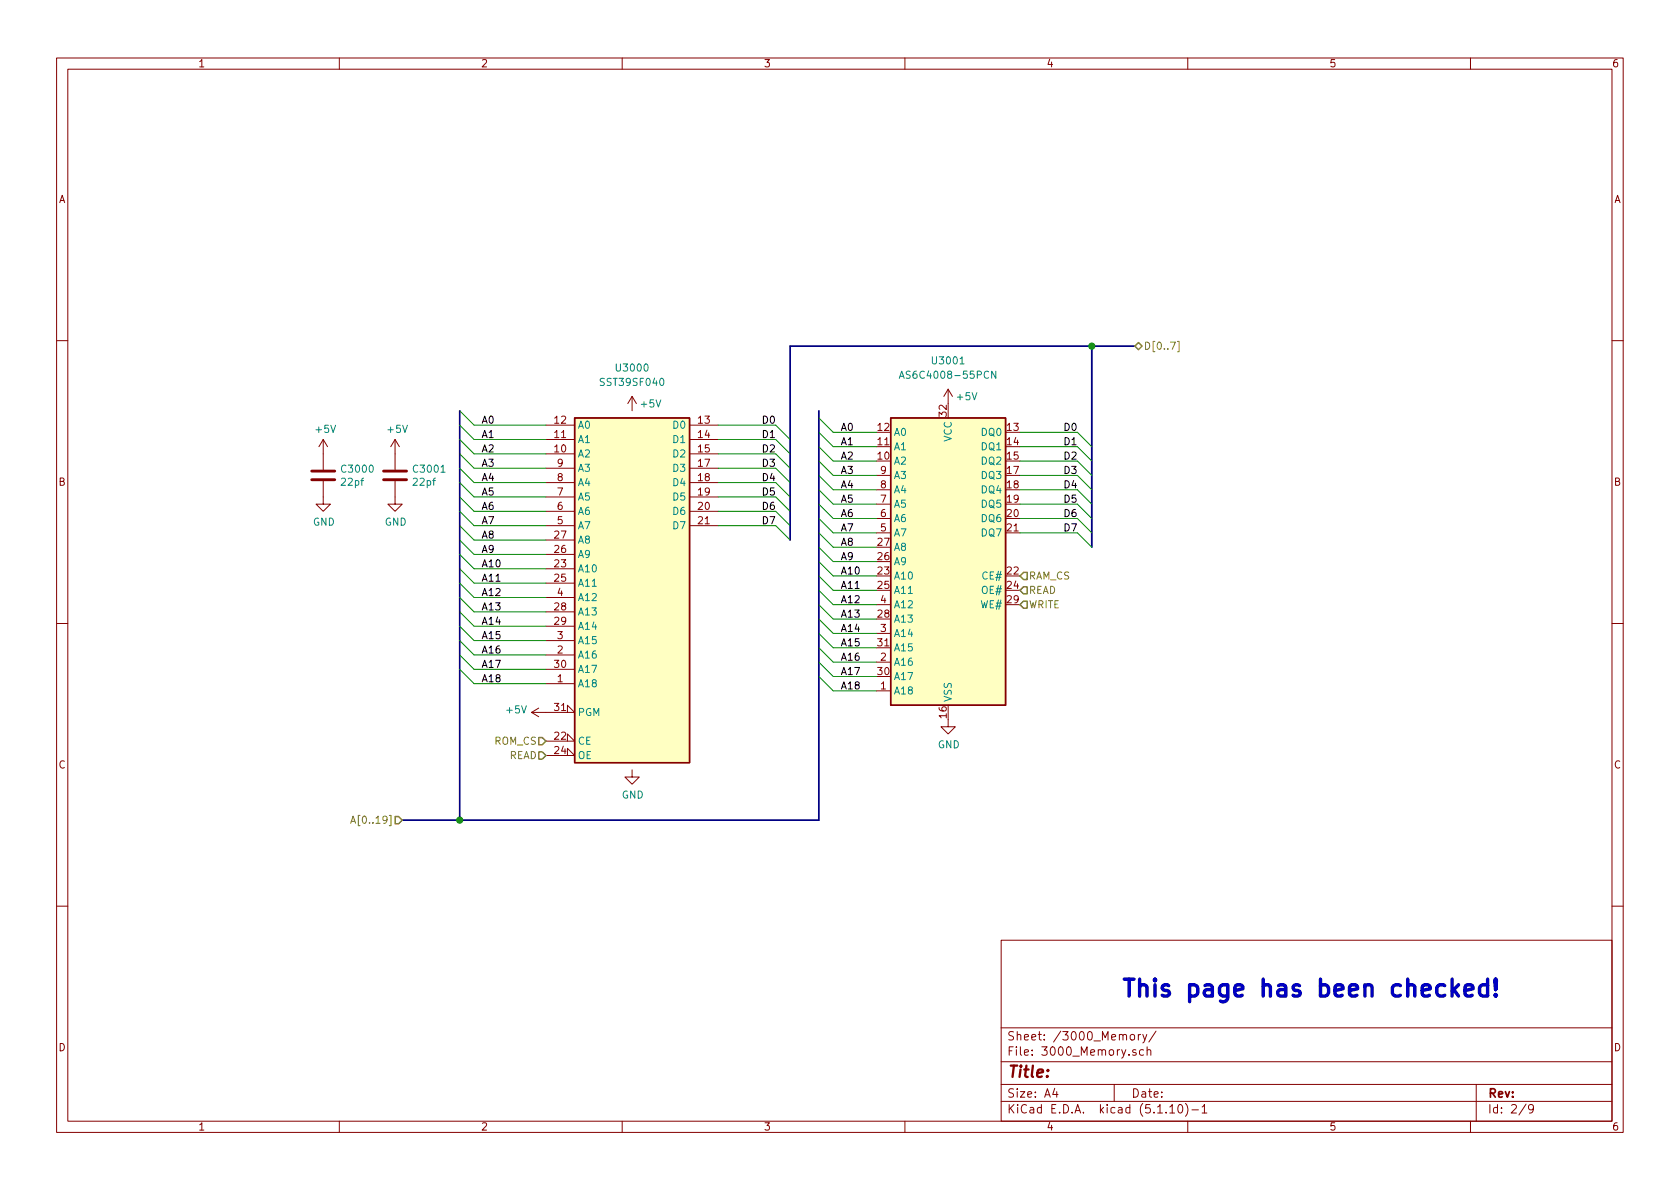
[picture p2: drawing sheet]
<svg xmlns="http://www.w3.org/2000/svg" width="297mm" height="210mm" viewBox="0 0 297 210" stroke-linecap="round" stroke-linejoin="round" font-family="sans-serif">
<g fill="none" stroke="#840000" stroke-width=".18">
<path d="M10 10.3h277v189.9h-277zM12 12.2h273v186.1h-273zM60 10.3v1.9M110 10.3v1.9M160 10.3v1.9M210 10.3v1.9M260 10.3v1.9M10 60.2h2M57.1 77.7v5.4M57.1 77.7l-.7 1.3M57.1 77.7l.8 1.3M69.8 77.7v5.4"/>
<path d="M69.8 77.7l-.7 1.3M69.8 77.7l.8 1.3M96.5 77.7h5.1M96.5 75.2h5.1M111.8 70.1l-.8 1.3M111.8 70.1v2.5M111.8 70.1l.7 1.3M121.9 77.7h5.1M121.9 75.2h5.1M167.6 68.8l-.7 1.3M167.6 68.8v2.6M167.6 68.8l.8 1.3"/>
<path d="M285 60.2h2M57.1 85.1v4h1.3l-1.3 1.3-1.2-1.3h1.2M69.8 85.1v4h1.3l-1.3 1.3-1.2-1.3h1.2M96.5 80.3h5.1M96.5 82.8h5.1M96.5 85.3h5.1M96.5 87.9h5.1M96.5 90.4h5.1M96.5 93h5.1M96.5 98h5.1M96.5 95.5h5.1M121.9 80.3h5.1"/>
<path d="M121.9 82.8h5.1M121.9 85.3h5.1M121.9 87.9h5.1M121.9 90.4h5.1M121.9 93h5.1M154.9 94.2h2.6M154.9 91.7h2.6M154.9 89.1h2.6M154.9 86.6h2.6M154.9 84.1h2.6M10 110.3h2M96.5 115.8h5.1"/>
<path d="M96.5 100.6h5.1M96.5 103.1h5.1M96.5 108.2h5.1M96.5 110.7h5.1M96.5 113.3h5.1M96.5 118.4h5.1M96.5 105.7h5.1M154.9 117.1h2.6M154.9 112h2.6M154.9 106.9h2.6M285 110.3h2M94 126h7.6l-1.3-1.3v1.3"/>
<path d="M94 126l1.2 .7M95.2 125.2l-1.2 .8M96.5 131.1h5.1l-1.3-1.3v1.3M96.5 133.6h5.1l-1.3-1.3v1.3M96.5 120.9h5.1M111.8 136.1v1.3h1.2l-1.2 1.3-1.3-1.3h1.3M154.9 122.2h2.6M167.6 127.2v1.3h1.3l-1.3 1.3-1.2-1.3h1.2M10 160.2h2M177 166.3h108v32h-108zM285 160.2h2M60 198.3v1.9"/>
<path d="M110 198.3v1.9M160 198.3v1.9M177 194.8h108M177 191.8h108M177 187.8h108M177 181.8h108M186.5 192.5l-.4 1h1M186.8 193v1M197 191.8v3M199.9 183.1l.2-.2 .5 .2v.7l-.3 .1-.4-.1zM200.8 185.7a.37 .37 0 0 0-.5 .1v.2l.5 .2 .1 .1-.2 .3-.4-.1M201.3 182.9v1"/>
<path d="M201.7 182.9l-.4 .2v.1M202.1 182.9l.3 1M202.2 185.7l-.4-.1-.3 .3v.6l.3 .1 .4-.1M202.8 182.9l-.5 1.4-.2 .1M202.8 185.7h.1a.37 .37 0 0 1 .6 .1v.8M202.8 185.1v1.5M204.4 182.3l-1.3 2M206.8 195.8l.5-.5v1.5M206.8 196.8h.9M208.5 195.4l.1-.1a.8 .8 0 0 1 .5 .8 .8 .8 0 0 1-.5 .7 1 1 0 0 1-.1-1.4zM209.6 195.1a1.71 1.71 0 0 1 0 2.3M210 198.3v1.9"/>
<path d="M210.7 196.3h1.2M212.5 195.8l.5-.5v1.5M212.5 196.8h.9M260 198.3v1.9M261 191.8v6.5M269.8 195.2l-1.2 2M271.1 196l-.3 .3-.4-.1-.1-.2v-.4l.1-.2 .4-.1 .2 .2a1.19 1.19 0 0 1-.2 1.2l-.4 .1"/>
</g>
<path d="M55.1 84.8h4.1M55.1 83.3h4.1M67.8 84.8h4.1M67.8 83.3h4.1" fill="none" stroke="#840000" stroke-width=".51"/>
<g fill="#ffffc2" stroke="#ffffc2" stroke-width=".18">
<path d="M157.5 73.9h20.3v50.8h-20.3z"/>
<path d="M101.6 73.9h20.3v61h-20.3z"/>
</g>
<path d="M101.6 73.9h20.3v61h-20.3zM157.5 73.9h20.3v50.8h-20.3z" fill="none" stroke="#840000" stroke-width=".25"/>
<path d="M159 66.9l.4-1.3 .5 1.3M159.1 66.5h.6M176.1 65.6v1.3l-.8-1.3v1.3" fill="none" stroke="#008484" stroke-width=".18"/>
<path d="M81.3 72.6v72.4M144.8 72.6v72.4h-73.7M193 61.2v35.6M200.7 61.2h-61v34.3" fill="none" stroke="#000084" stroke-width=".3"/>
<g fill="none" stroke="#008400" stroke-width=".18">
<path d="M81.3 72.6l2.5 2.6h12.7M81.3 75.2l2.5 2.5h12.7M81.3 77.7l2.5 2.6h12.7M127 75.2h10.2l2.5 2.5M127 77.7h10.2l2.5 2.6M144.8 79l2.5 2.5h7.6M144.8 76.4l2.5 2.6h7.6M144.8 73.9l2.5 2.5h7.6M180.3 79h10.2l2.5 2.5M180.3 76.4h10.2l2.5 2.6M81.3 90.4l2.5 2.6h12.7M81.3 80.3l2.5 2.5h12.7"/>
<path d="M81.3 82.8l2.5 2.5h12.7M81.3 85.3l2.5 2.6h12.7M81.3 87.9l2.5 2.5h12.7M81.3 93l2.5 2.5h12.7M81.3 98l2.5 2.6h12.7M81.3 95.5l2.5 2.5h12.7M127 93h10.2l2.5 2.5M127 82.8h10.2l2.5 2.5M127 85.3h10.2l2.5 2.6M127 87.9h10.2l2.5 2.5M127 90.4h10.2l2.5 2.6M127 80.3h10.2l2.5 2.5"/>
<path d="M144.8 91.7l2.5 2.5h7.6M144.8 81.5l2.5 2.6h7.6M144.8 84.1l2.5 2.5h7.6M144.8 86.6l2.5 2.5h7.6M144.8 89.1l2.5 2.6h7.6M144.8 94.2l2.5 2.6h7.6M144.8 96.8l2.5 2.5h7.6M144.8 99.3l2.5 2.5h7.6M180.3 81.5h10.2l2.5 2.6M180.3 94.2h10.2l2.5 2.6M180.3 84.1h10.2l2.5 2.5M180.3 86.6h10.2l2.5 2.5"/>
<path d="M180.3 89.1h10.2l2.5 2.6M180.3 91.7h10.2l2.5 2.5M81.3 113.3l2.5 2.5h12.7M81.3 110.7l2.5 2.6h12.7M81.3 108.2l2.5 2.5h12.7M81.3 105.7l2.5 2.5h12.7M81.3 103.1l2.5 2.6h12.7M81.3 100.6l2.5 2.5h12.7M81.3 115.8l2.5 2.6h12.7M81.3 118.4l2.5 2.5h12.7M144.8 112l2.5 2.5h7.6M144.8 119.6l2.5 2.6h7.6"/>
<path d="M144.8 117.1l2.5 2.5h7.6M144.8 114.5l2.5 2.6h7.6M144.8 101.8l2.5 2.6h7.6M144.8 104.4l2.5 2.5h7.6M144.8 106.9l2.5 2.6h7.6M144.8 109.5l2.5 2.5h7.6"/>
</g>
<path d="M208.2 60.4h.3v1.8h-.3M62 145.6l.4-1.3 .5 1.3M62.1 145.2h.6" fill="none" stroke="#848400" stroke-width=".18"/>
<path d="M200.7 61.2l.6-.6 .6 .6-.6 .6zM181 103.8h.6v1.2h-.6l-.7-.6zM181 101.2h.6v1.3h-.6l-.7-.7zM181 106.3h.6v1.3h-.6l-.7-.7zM95.2 133h.7l.6 .6-.6 .6h-.7zM95.2 130.4h.7l.6 .7-.6 .6h-.7zM69.8 144.4h.7l.6 .6-.6 .7h-.7z" fill="none" stroke="#848400" stroke-width=".25"/>
<path d="M257 175l.9 1.1M257.9 174.1l-1.2 1.2M259 175.2l1.5-.4-.2-.5-.3-.2h-.6l-.2 .2-.2 .3v1.1l.2 .3 .2 .1h.6l.3-.1M263 174.3l-.3-.2h-.5l-.5 .3-.1 .3v.9l.1 .3 .5 .2h.5l.3-.1M263 173.1v3M264.4 175.9l.2 .1-.2 .1-.1-.1 .1-.1v.2M264.4 173.1v1.9l.2-1.7-.2-.2-.1 .2 .1 1.7" fill="none" stroke="#0000c2" stroke-width=".61"/>
<g fill="#008400" stroke="#008400" stroke-width=".25">
<circle cx="81.3" cy="145" r=".51"/>
<circle cx="193" cy="61.2" r=".51"/>
</g>
<text font-size="4.2" fill="#0000c2" x="198.1" y="176.3">This page has been checked!</text>
<text font-size="2.8" fill="#840000" x="178" y="190.5">Title:</text>
<g font-size="2.1" fill="#840000">
<text x="178" y="184">Sheet: /3000_Memory/</text>
<text x="178" y="186.7">File: 3000_Memory.sch</text>
<text x="178" y="196.9">KiCad E.D.A. kicad (5.1.10)-1</text>
<text x="178" y="194.1">Size: A4</text>
<text x="200" y="194.1">Date:</text>
<text x="263" y="194.1">Rev:</text>
<text x="263" y="196.9">Id: 2/9</text>
</g>
<g font-size="1.8" fill="#840000">
<text x="35" y="11.9">1</text>
<text x="85" y="11.9">2</text>
<text x="135" y="11.9">3</text>
<text x="185" y="11.9">4</text>
<text x="235" y="11.9">5</text>
<text x="285" y="11.9">6</text>
<text x="10.4" y="35.9">A</text>
<text x="285.4" y="35.9">A</text>
<text x="98.1" y="77.5">11</text>
<text x="98.1" y="74.9">12</text>
<text x="123.5" y="74.9">13</text>
<text x="123.5" y="77.5">14</text>
<text x="155.2" y="76.2">12</text>
<text x="167.4" y="73.6" transform="rotate(-90 167.4 73.6)">32</text>
<text x="178.1" y="76.2">13</text>
<text x="98.1" y="80">10</text>
<text x="98.6" y="82.5">9</text>
<text x="123.5" y="80">15</text>
<text x="123.5" y="82.5">17</text>
<text x="155.2" y="81.3">10</text>
<text x="155.2" y="78.7">11</text>
<text x="155.7" y="83.8">9</text>
<text x="178.1" y="78.7">14</text>
<text x="178.1" y="81.3">15</text>
<text x="178.1" y="83.8">17</text>
<text x="10.4" y="85.9">B</text>
<text x="98.6" y="87.6">7</text>
<text x="98.6" y="85.1">8</text>
<text x="123.5" y="85.1">18</text>
<text x="123.5" y="87.6">19</text>
<text x="155.7" y="88.9">7</text>
<text x="155.7" y="86.4">8</text>
<text x="178.1" y="86.4">18</text>
<text x="178.1" y="88.9">19</text>
<text x="285.4" y="85.9">B</text>
<text x="98.1" y="95.2">27</text>
<text x="98.6" y="92.7">5</text>
<text x="98.6" y="90.2">6</text>
<text x="123.5" y="90.2">20</text>
<text x="123.5" y="92.7">21</text>
<text x="155.7" y="94">5</text>
<text x="155.7" y="91.4">6</text>
<text x="178.1" y="91.4">20</text>
<text x="178.1" y="94">21</text>
<text x="98.1" y="100.3">23</text>
<text x="98.1" y="97.8">26</text>
<text x="155.2" y="101.6">23</text>
<text x="155.2" y="99.1">26</text>
<text x="155.2" y="96.5">27</text>
<text x="178.1" y="101.6">22</text>
<text x="98.1" y="102.9">25</text>
<text x="98.1" y="107.9">28</text>
<text x="98.6" y="105.4">4</text>
<text x="155.2" y="104.1">25</text>
<text x="155.7" y="106.7">4</text>
<text x="178.1" y="104.1">24</text>
<text x="178.1" y="106.7">29</text>
<text x="98.1" y="110.5">29</text>
<text x="98.6" y="113">3</text>
<text x="155.2" y="109.2">28</text>
<text x="155.7" y="111.8">3</text>
<text x="98.1" y="118.1">30</text>
<text x="98.6" y="115.6">2</text>
<text x="155.2" y="119.4">30</text>
<text x="155.2" y="114.3">31</text>
<text x="155.7" y="116.8">2</text>
<text x="98.1" y="125.7">31</text>
<text x="98.6" y="120.6">1</text>
<text x="155.7" y="121.9">1</text>
<text x="98.1" y="130.8">22</text>
<text x="167.4" y="126.9" transform="rotate(-90 167.4 126.9)">16</text>
<text x="10.4" y="135.9">C</text>
<text x="98.1" y="133.3">24</text>
<text x="285.4" y="135.9">C</text>
<text x="10.4" y="185.9">D</text>
<text x="285.4" y="185.9">D</text>
<text x="35" y="199.9">1</text>
<text x="85" y="199.9">2</text>
<text x="135" y="199.9">3</text>
<text x="185" y="199.9">4</text>
<text x="235" y="199.9">5</text>
<text x="285" y="199.9">6</text>
</g>
<g font-size="1.8" fill="#008484">
<text x="109.2" y="65.7">U3000</text>
<text x="165" y="64.4">U3001</text>
<text x="106.5" y="68.2">SST39SF040</text>
<text x="160.2" y="67">AS6C4008-55PCN</text>
<text x="169.3" y="70.8">+5V</text>
<text x="55.9" y="76.5">+5V</text>
<text x="68.6" y="76.5">+5V</text>
<text x="102.1" y="75.8">A0</text>
<text x="113.4" y="72.1">+5V</text>
<text x="119.2" y="75.8">D0</text>
<text x="158" y="77.1">A0</text>
<text x="173.7" y="77.1">DQ0</text>
<text x="60.6" y="83.6">C3000</text>
<text x="73.3" y="83.6">C3001</text>
<text x="102.1" y="80.9">A2</text>
<text x="102.1" y="78.4">A1</text>
<text x="102.1" y="83.4">A3</text>
<text x="119.2" y="78.4">D1</text>
<text x="119.2" y="80.9">D2</text>
<text x="119.2" y="83.4">D3</text>
<text x="158" y="82.2">A2</text>
<text x="158" y="79.6">A1</text>
<text x="168.3" y="78.2" transform="rotate(-90 168.3 78.2)">VCC</text>
<text x="173.7" y="79.6">DQ1</text>
<text x="173.7" y="82.2">DQ2</text>
<text x="60.5" y="85.9">22pf</text>
<text x="73.2" y="85.9">22pf</text>
<text x="102.1" y="88.5">A5</text>
<text x="102.1" y="86">A4</text>
<text x="119.2" y="86">D4</text>
<text x="119.2" y="88.5">D5</text>
<text x="158" y="89.8">A5</text>
<text x="158" y="87.2">A4</text>
<text x="158" y="84.7">A3</text>
<text x="173.7" y="84.7">DQ3</text>
<text x="173.7" y="87.2">DQ4</text>
<text x="173.7" y="89.8">DQ5</text>
<text x="55.3" y="93">GND</text>
<text x="68" y="93">GND</text>
<text x="102.1" y="93.6">A7</text>
<text x="102.1" y="91.1">A6</text>
<text x="119.2" y="91.1">D6</text>
<text x="119.2" y="93.6">D7</text>
<text x="158" y="94.9">A7</text>
<text x="158" y="92.3">A6</text>
<text x="173.7" y="92.3">DQ6</text>
<text x="173.7" y="94.9">DQ7</text>
<text x="102.1" y="101.2">A10</text>
<text x="102.1" y="98.7">A9</text>
<text x="102.1" y="96.1">A8</text>
<text x="158" y="99.9">A9</text>
<text x="158" y="97.4">A8</text>
<text x="102.1" y="103.8">A11</text>
<text x="102.1" y="106.3">A12</text>
<text x="158" y="102.5">A10</text>
<text x="158" y="105">A11</text>
<text x="158" y="107.6">A12</text>
<text x="173.5" y="107.6">WE#</text>
<text x="173.8" y="105">OE#</text>
<text x="173.9" y="102.5">CE#</text>
<text x="102.1" y="108.8">A13</text>
<text x="102.1" y="111.4">A14</text>
<text x="102.1" y="113.9">A15</text>
<text x="158" y="110.1">A13</text>
<text x="158" y="112.6">A14</text>
<text x="102.1" y="116.5">A16</text>
<text x="102.1" y="119">A17</text>
<text x="158" y="117.7">A16</text>
<text x="158" y="115.2">A15</text>
<text x="102.1" y="121.5">A18</text>
<text x="158" y="122.8">A18</text>
<text x="158" y="120.3">A17</text>
<text x="168.3" y="124.2" transform="rotate(-90 168.3 124.2)">VSS</text>
<text x="89.7" y="126.2">+5V</text>
<text x="102.1" y="131.7">CE</text>
<text x="102.1" y="126.6">PGM</text>
<text x="102.1" y="134.2">OE</text>
<text x="165.8" y="132.3">GND</text>
<text x="109.9" y="141.2">GND</text>
</g>
<g font-size="1.8" fill="#848400">
<text x="202.2" y="61.8">D[0..7]</text>
<text x="181.9" y="105">READ</text>
<text x="181.9" y="102.5">RAM_CS</text>
<text x="181.9" y="107.6">WRITE</text>
<text x="87.4" y="131.7">ROM_CS</text>
<text x="90" y="134.2">READ</text>
<text x="63.2" y="145.7">A[0..19]</text>
</g>
<g font-size="1.8">
<text x="85.1" y="74.9">A0</text>
<text x="85.1" y="77.5">A1</text>
<text x="134.6" y="74.9">D0</text>
<text x="134.6" y="77.5">D1</text>
<text x="148.6" y="76.2">A0</text>
<text x="188" y="76.2">D0</text>
<text x="85.1" y="80">A2</text>
<text x="85.1" y="82.5">A3</text>
<text x="134.6" y="80">D2</text>
<text x="134.6" y="82.5">D3</text>
<text x="148.6" y="78.7">A1</text>
<text x="148.6" y="81.3">A2</text>
<text x="148.6" y="83.8">A3</text>
<text x="188" y="78.7">D1</text>
<text x="188" y="81.3">D2</text>
<text x="188" y="83.8">D3</text>
<text x="85.1" y="85.1">A4</text>
<text x="85.1" y="87.6">A5</text>
<text x="134.6" y="85.1">D4</text>
<text x="134.6" y="87.6">D5</text>
<text x="148.6" y="86.4">A4</text>
<text x="148.6" y="88.9">A5</text>
<text x="188" y="88.9">D5</text>
<text x="188" y="86.4">D4</text>
<text x="85.1" y="90.2">A6</text>
<text x="85.1" y="92.7">A7</text>
<text x="85.1" y="95.2">A8</text>
<text x="134.6" y="90.2">D6</text>
<text x="134.6" y="92.7">D7</text>
<text x="148.6" y="91.4">A6</text>
<text x="148.6" y="94">A7</text>
<text x="188" y="91.4">D6</text>
<text x="188" y="94">D7</text>
<text x="85.1" y="97.8">A9</text>
<text x="85.1" y="100.3">A10</text>
<text x="148.6" y="96.5">A8</text>
<text x="148.6" y="99.1">A9</text>
<text x="148.6" y="101.6">A10</text>
<text x="85.1" y="102.9">A11</text>
<text x="85.1" y="105.4">A12</text>
<text x="85.1" y="107.9">A13</text>
<text x="148.6" y="106.7">A12</text>
<text x="148.6" y="104.1">A11</text>
<text x="85.1" y="110.5">A14</text>
<text x="85.1" y="113">A15</text>
<text x="148.6" y="111.8">A14</text>
<text x="148.6" y="109.2">A13</text>
<text x="85.1" y="115.6">A16</text>
<text x="85.1" y="118.1">A17</text>
<text x="148.6" y="114.3">A15</text>
<text x="148.6" y="119.4">A17</text>
<text x="148.6" y="116.8">A16</text>
<text x="85.1" y="120.6">A18</text>
<text x="148.6" y="121.9">A18</text>
</g>
</svg>
